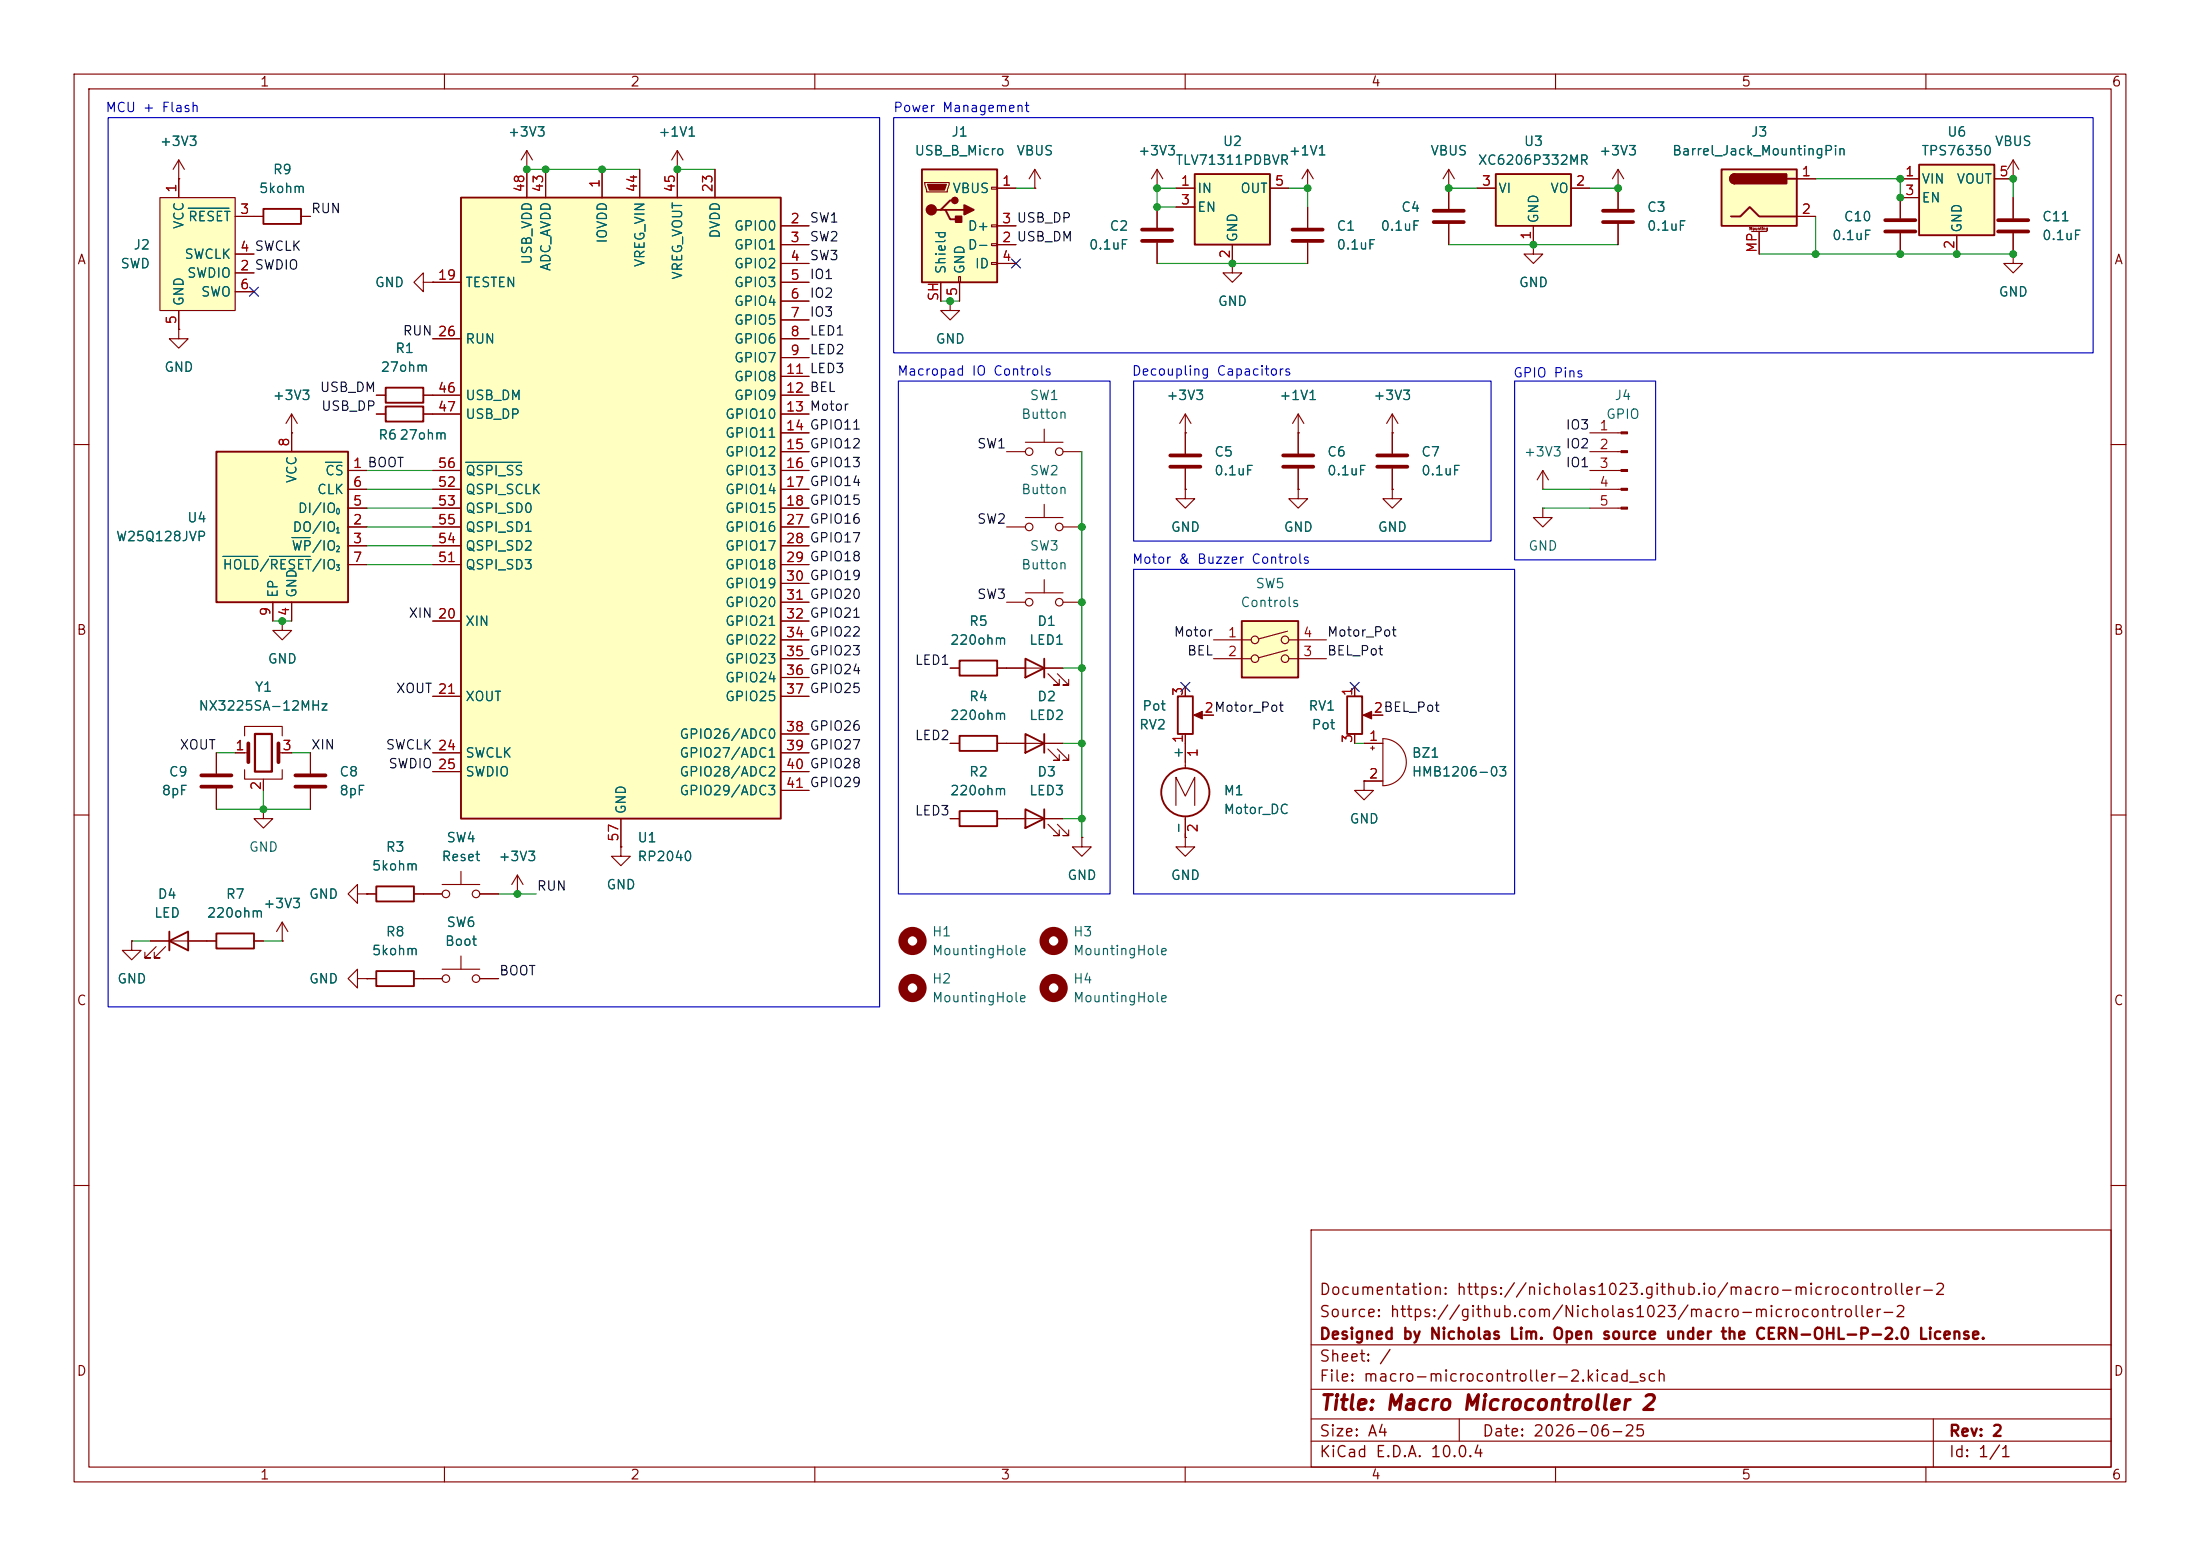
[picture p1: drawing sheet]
<svg xmlns="http://www.w3.org/2000/svg" width="297mm" height="210mm" viewBox="0 0 297 210" stroke-linecap="round" stroke-linejoin="round" font-family="sans-serif">
<g fill="none" stroke="#840000" stroke-width=".15">
<path d="M10 10h277v190h-277zM12 12h273v186h-273zM60 10v2M110 10v2M160 10v2M210 10v2M260 10v2M24.1 24.1h.1M24.1 21.6l-.7 1.3M24.1 21.6l.8 1.3M24.1 21.6v2.5M57.1 38.1v-1.3l-1.2 1.3 1.2 1.3v-1.3h1.3"/>
<path d="M58.4 38.1h.1M91.4 22.9h.1M91.4 20.3l-.7 1.3M91.4 20.3l.8 1.3M91.4 20.3v2.6M166.4 35.6v1.2h1.2l-1.2 1.3-1.3-1.3h1.3M166.4 35.6h.1M176.5 27.9v2.8M176.5 32.8v2.8M218.4 25.4h.1M218.4 22.9l-.7 1.2M218.4 22.9l.8 1.2"/>
<path d="M218.4 22.9v2.5M138.4 59.7h5.1M141 57.9v1.8M188 58.4h.1M188 55.9l-.8 1.3M188 55.9l.7 1.3M188 55.9v2.5M10 60h2M135.9 61h2.5M135.9 71.1h2.5M138.4 69.9h5.1M141 68.1v1.8"/>
<path d="M141 78.2v1.8M143.5 61h2.5M143.5 71.1h2.5M188 66v1.3h1.2l-1.2 1.3-1.3-1.3h1.3M188 66h.1M208.3 66h.1M208.3 68.6v1.3h1.2l-1.2 1.2-1.3-1.2h1.3M208.3 68.6h.1M208.3 63.5l-.8 1.3M208.3 63.5l.7 1.3M208.3 63.5v2.5M285 60h2"/>
<path d="M38.1 83.8v1.3h1.3l-1.3 1.3-1.3-1.3h1.3M38.1 83.8h.1M128.3 90.2h1.2M134.6 90.2h1.3M135.9 81.3h2.5M138.4 80h5.1M143.5 81.3h2.5M160 92.7v1.3M160 99.1v1.2M161.5 96.5h2.3M10 110h2M59.7 119.4h5.1"/>
<path d="M62.2 117.6v1.8M69.8 118.1l-.7 1.3M69.8 118.1l.8 1.3M69.8 118.1v2.6M83.8 114.3v1.3h1.3l-1.3 1.2-1.3-1.2h1.3M83.8 114.3h.1M128.3 110.5h1.2M134.6 110.5h1.3M285 110h2M57.1 120.7h2.6M57.1 132.1h2.6M59.7 130.8h5.1"/>
<path d="M62.2 129v1.8M64.8 120.7h2.5M64.8 132.1h2.5M69.8 120.7h.1M10 160h2M177 166h108v32h-108zM285 160h2M60 198v2M110 198v2M160 198v2M177 194.5h108M177 191.5h108"/>
<path d="M177 187.5h108M177 181.5h108M197 191.5v3M210 198v2M260 198v2M261 191.5v6.5"/>
<circle cx="138.9" cy="61" r=".51"/>
<circle cx="138.9" cy="71.1" r=".51"/>
<circle cx="143" cy="71.1" r=".51"/>
<circle cx="143" cy="61" r=".51"/>
<circle cx="138.9" cy="81.3" r=".51"/>
<circle cx="143" cy="81.3" r=".51"/>
<circle cx="60.2" cy="120.7" r=".51"/>
<circle cx="60.2" cy="132.1" r=".51"/>
<circle cx="64.3" cy="120.7" r=".51"/>
<circle cx="64.3" cy="132.1" r=".51"/>
</g>
<path d="M129.5 89.2h5.1v2h-5.1zM159 94h2v5.1h-2zM129.5 109.5h5.1v2h-5.1z" fill="none" stroke="#840000" stroke-width=".25"/>
<path d="M161.2 96.5l1.1-.5v1z" fill="#840000" stroke="#840000" stroke-width=".15"/>
<g fill="none" stroke="#840000" stroke-width="1.3">
<circle cx="123.2" cy="127" r="1.27"/>
<circle cx="123.2" cy="133.3" r="1.27"/>
<circle cx="142.2" cy="127" r="1.27"/>
<circle cx="142.2" cy="133.3" r="1.27"/>
</g>
<path d="M174.5 31h4.1M174.5 32.5h4.1" fill="none" stroke="#840000" stroke-width=".51"/>
<path d="M21.6 26.7h10.1v15.2h-10.1z" fill="#ffffc2"/>
<g fill="none" stroke="#840000" stroke-width=".15">
<path d="M21.6 26.7h10.1v15.2h-10.1zM24.1 24.1v2.6M31.7 36.8h2.6M31.7 29.2h3.9M31.7 34.3h2.6M31.7 39.4h2.6M40.6 29.2h1.3M24.1 41.9v2.6M39.4 58.4h.1M39.4 55.9l-.8 1.3M39.4 55.9l.7 1.3M39.4 55.9v2.5"/>
<path d="M50.8 53.3h1.3M50.8 55.9h1.3M57.1 53.3h1.3M57.1 55.9h1.3M128.3 100.3h1.2M134.6 100.3h1.3M48.3 132.1v-1.3l-1.3 1.3 1.3 1.3v-1.3h1.2M49.5 132.1h.1M49.5 132.1h1.3M49.5 120.7h1.3M55.9 132.1h1.2M55.9 120.7h1.2"/>
</g>
<path d="M25.4 28.1h5.5" fill="none" stroke="#006464" stroke-width=".15"/>
<path d="M35.6 28.2h5v2h-5zM52.1 52.3h5v2.1h-5zM52.1 54.9h5v2h-5zM129.5 99.3h5.1v2h-5.1zM50.8 119.6h5.1v2.1h-5.1zM50.8 131.1h5.1v2h-5.1z" fill="none" stroke="#840000" stroke-width=".25"/>
<path d="M29.2 61h17.8v20.3h-17.8z" fill="#ffffc2"/>
<path d="M29.2 61h17.8v20.3h-17.8zM138.4 99.1l2.6 1.2-2.6 1.3zM138.4 88.9l2.6 1.3-2.6 1.2zM141 88.9v2.5M141 99.1v2.5M138.4 109.2l2.6 1.3-2.6 1.3zM141 109.2v2.6M22.9 127l2.5-1.3v2.6zM22.9 125.7v2.6" fill="none" stroke="#840000" stroke-width=".25"/>
<g fill="none" stroke="#840000" stroke-width=".15">
<path d="M207 33v1.3h1.3l-1.3 1.3-1.3-1.3h1.3M207 33h.1M39.4 58.4v2.6M160 58.4h.1M160 55.9v5.3M160 55.9l-.7 1.3M160 55.9l.8 1.3M175.3 58.4h.1M175.3 55.9l-.8 1.3M175.3 55.9l.7 1.3M175.3 55.9v2.5M47 63.5h2.5"/>
<path d="M47 71.1h2.5M47 73.7h2.5M47 68.6h2.5M47 66h2.5M47 76.2h2.5M160 66v1.3h1.3l-1.3 1.3-1.3-1.3h1.3M160 66h.1M160 63.2v2.8M175.3 66v1.3h1.2l-1.2 1.3-1.3-1.3h1.3M175.3 66h.1M33 99.3v-1.3h5.1v1.3M36.8 81.3v2.5"/>
<path d="M39.4 81.3v2.5M135.9 90.2h7.6M141.5 90.9l1.5 1.6h-.8h.8v-.8M142.7 90.9l1.6 1.6h-.8h.8v-.8M29.2 101.6v2.8M29.2 106.4v2.8M31.7 101.6h1.8M33 103.9v1.3h5.1v-1.3M35.6 109.2v1.3h1.2l-1.2 1.3-1.3-1.3h1.3M35.6 109.2h.1M35.6 105.2v1.5M37.6 101.6h1.8"/>
<path d="M41.9 101.6v2.8M41.9 106.4v2.8M135.9 110.5h7.6M135.9 100.3h7.6M141.5 111.3l1.5 1.5h-.8h.8v-.8M141.5 101.1l1.5 1.5h-.8h.8v-.7M142.7 111.3l1.6 1.5h-.8h.8v-.8M142.7 101.1l1.6 1.5h-.8h.8v-.7M146 113v1.3h1.3l-1.3 1.3-1.2-1.3h1.2M146 113h.1M160 113v1.3h1.3l-1.3 1.3-1.3-1.3h1.3M160 113h.1"/>
<path d="M17.8 127v1.3h1.2l-1.2 1.2-1.3-1.2h1.3M17.8 127h.1M20.3 127h7.6M21.1 127.8l-1.5 1.5h.7h-.7v-.8M22.4 127.8l-1.6 1.5h.8h-.8v-.8M48.3 120.7v-1.3l-1.3 1.3 1.3 1.2v-1.2h1.2M49.5 120.7h.1"/>
</g>
<path d="M30.1 75.1h4.7M36.4 75.1h5.5M39.4 72.6h2.5M43.9 62.4h2.3" fill="none" stroke="#006464" stroke-width=".15"/>
<path d="M158 61.5h4.1M158 63h4.1M27.2 104.6h4M27.2 106.2h4M33.5 100.3v2.6M37.6 100.3v2.6M39.9 104.6h4M39.9 106.2h4" fill="none" stroke="#840000" stroke-width=".51"/>
<path d="M34.4 99.1h2.3v5h-2.3z" fill="none" stroke="#840000" stroke-width=".3"/>
<path d="M167.6 83.8h7.7v7.6h-7.7z" fill="#ffffc2"/>
<g fill="none" stroke="#840000" stroke-width=".15">
<path d="M71.1 22.9h.1M71.1 20.3l-.7 1.3M71.1 20.3l.8 1.3M71.1 20.3v2.6M24.1 44.5v1.2h1.3l-1.3 1.3-1.2-1.3h1.2M24.1 44.5h.1M175.3 58.4v2.8M188 58.4v2.8M214.6 58.4h4.2M175.3 63.2v2.8M188 63.2v2.8M214.6 61h4.2"/>
<path d="M214.6 63.5h4.2M214.6 66h4.2M214.6 68.6h4.2M163.8 86.4h5.1M163.8 88.9h5.1M173.8 85.2l-3.9 1M173.8 87.7l-3.9 1.1M174 86.4h5.1M174 88.9h5.1M182.9 92.7v1.3M182.9 99.1v1.2M184.4 96.5h2.3"/>
<path d="M186.7 99.7a3.2 3.2 0 0 1 3.2 3.2 3.2 3.2 0 0 1-3.2 3.1zM158.7 108.7v-3.8l1.3 2.5 1.3-2.5v3.8M160 100.3v3.4M160 110.2v2.8M184.1 105.4v1.3h1.3l-1.3 1.3-1.2-1.3h1.2M184.1 105.4h.1M184.1 100.3h2.6M184.1 105.4h2.6M185 101h.5M185.3 100.7v.5M27.9 127h1.3M34.3 127h1.3"/>
<path d="M38.1 127h.1M38.1 124.5l-.8 1.2M38.1 124.5l.8 1.2M38.1 124.5v2.5"/>
<circle cx="169.4" cy="86.4" r=".51"/>
<circle cx="169.4" cy="88.9" r=".51"/>
<circle cx="173.5" cy="86.4" r=".51"/>
<circle cx="173.5" cy="88.9" r=".51"/>
</g>
<g fill="none" stroke="#840000" stroke-width=".25">
<path d="M167.6 83.8h7.7v7.6h-7.7zM181.9 94h2v5.1h-2zM29.2 126h5.1v2h-5.1z"/>
<circle cx="160" cy="106.9" r="3.3"/>
</g>
<g fill="#840000" stroke="#840000" stroke-width=".15">
<path d="M218.8 58.3h.9v.2h-.9z"/>
<path d="M218.8 60.8h.9v.3h-.9z"/>
<path d="M218.8 63.4h.9v.2h-.9z"/>
<path d="M218.8 65.9h.9v.3h-.9z"/>
<path d="M218.8 68.5h.9v.2h-.9z"/>
<path d="M184 96.5l1.2-.5v1z"/>
</g>
<path d="M173.2 61.5h4.1M173.2 63h4.1M185.9 61.5h4.1M185.9 63h4.1" fill="none" stroke="#840000" stroke-width=".51"/>
<path d="M62.2 26.7h43.2v83.8h-43.2z" fill="#ffffc2"/>
<path d="M62.2 26.7h43.2v83.8h-43.2z" fill="none" stroke="#840000" stroke-width=".25"/>
<g fill="none" stroke="#840000" stroke-width=".15">
<path d="M58.4 38.1h3.8M71.1 22.9v3.8M73.7 22.9v3.8M81.3 22.9v3.8M86.4 22.9v3.8M91.4 22.9v3.8M96.5 22.9v3.8M105.4 30.5h3.8M105.4 33h3.8M105.4 35.6h3.8M105.4 38.1h3.8M156.2 25.4h.1"/>
<path d="M156.2 22.9l-.8 1.2M156.2 22.9l.8 1.2M156.2 22.9v2.5M271.8 34.3v1.3h1.2l-1.2 1.2-1.3-1.2h1.3M271.8 34.3h.1M271.8 24.1h.1M271.8 21.6v2.5M271.8 26.7v2.8M271.8 31.5v2.8M271.8 21.6l-.8 1.3M271.8 21.6l.7 1.3M58.4 45.7h3.8"/>
<path d="M58.4 53.3h3.8M58.4 55.9h3.8M105.4 40.6h3.8M105.4 43.2h3.8M105.4 45.7h3.8M105.4 48.3h3.8M105.4 50.8h3.8M105.4 53.3h3.8M105.4 55.9h3.8M105.4 58.4h3.8M58.4 63.5h3.8M58.4 66h3.8"/>
<path d="M58.4 68.6h3.8M58.4 71.1h3.8M58.4 73.7h3.8M58.4 76.2h3.8M105.4 61h3.8M105.4 63.5h3.8M105.4 66h3.8M105.4 68.6h3.8M105.4 71.1h3.8M105.4 73.7h3.8M105.4 76.2h3.8M105.4 78.7h3.8"/>
<path d="M58.4 83.8h3.8M58.4 94h3.8M105.4 83.8h3.8M105.4 94h3.8M105.4 81.3h3.8M105.4 86.4h3.8M105.4 88.9h3.8M105.4 91.4h3.8M105.4 99.1h3.8M58.4 101.6h3.8M58.4 104.1h3.8M83.8 110.5v3.8"/>
<path d="M105.4 101.6h3.8M105.4 104.1h3.8M105.4 106.7h3.8"/>
</g>
<path d="M62.9 62.4h7.5" fill="none" stroke="#006464" stroke-width=".15"/>
<path d="M269.7 29.7h4.1M269.7 31.2h4.1" fill="none" stroke="#840000" stroke-width=".51"/>
<path d="M161.3 23.5h10.1v9.5h-10.1z" fill="#ffffc2"/>
<path d="M161.3 23.5h10.1v9.5h-10.1z" fill="none" stroke="#840000" stroke-width=".25"/>
<g fill="none" stroke="#840000" stroke-width=".15">
<path d="M158.7 25.4h2.6M158.7 27.9h2.6M166.4 33v2.6M171.4 25.4h2.6M176.5 25.4h.1M176.5 22.9l-.7 1.2M176.5 22.9l.8 1.2M176.5 22.9v2.5M195.6 25.4h.1M195.6 22.9v5.3M195.6 30.2v2.8M195.6 22.9l-.8 1.2"/>
<path d="M195.6 22.9l.7 1.2M128.3 40.6v1.3h1.2l-1.2 1.3-1.3-1.3h1.3M128.3 40.6h.1"/>
</g>
<path d="M193.5 28.4h4.1M193.5 30h4.1" fill="none" stroke="#840000" stroke-width=".51"/>
<path d="M124.5 22.9h10.1v15.2h-10.1z" fill="#ffffc2"/>
<path d="M124.5 22.9h10.1v15.2h-10.1zM127 28.3h.6l.7 1.3h1.2M127.6 28.3h2.6M128.9 27.1h-.6l-1.3 1.2h-.6" fill="none" stroke="#840000" stroke-width=".25"/>
<g fill="none" stroke="#840000" stroke-width=".15">
<path d="M124.8 24.6h3.3v.3l-.2 1h-2.8zM127 38.1v2.5M129.4 37.3h.3v.8h-.3zM129.5 38.1v2.5M133.9 25.3h.7v.2h-.7zM133.9 30.4h.7v.2h-.7zM133.9 32.9h.7v.2h-.7zM133.9 35.4h.7v.3h-.7zM134.6 25.4h2.6M134.6 33h2.6M134.6 30.5h2.6M134.6 35.6h2.6"/>
<path d="M139.7 25.4h.1M139.7 22.9l-.8 1.2M139.7 22.9l.8 1.2M139.7 22.9v2.5M156.2 27.9v2.8M156.2 32.8v2.8"/>
</g>
<path d="M125.2 24.9h2.6l-.3 .8h-2z" fill="#840000" stroke="#840000" stroke-width=".15"/>
<g fill="#840000" stroke="#840000" stroke-width=".25">
<path d="M129 29.2h.8v.8h-.8z"/>
<path d="M130.2 27.7l1.2 .6-1.2 .7z"/>
<circle cx="125.7" cy="28.3" r=".63"/>
<circle cx="128.9" cy="27.1" r=".38"/>
</g>
<path d="M154.2 31h4M154.2 32.5h4" fill="none" stroke="#840000" stroke-width=".51"/>
<path d="M232.4 22.9h10.2v7.6h-10.2z" fill="#ffffc2"/>
<path d="M232.4 22.9h10.2v7.6h-10.2zM233.7 29.2h1.2l1.3-1.3 1.3 1.3h5.1M234.2 23.5a.64 .64 0 0 0-.6 .6 .64 .64 0 0 0 .6 .7M241.3 24.1h1.3" fill="none" stroke="#840000" stroke-width=".25"/>
<g fill="#840000" stroke="#840000" stroke-width=".25">
<path d="M233.7 23.7l.5-.2v1.3a.63 .63 0 0 1-.6-.4 .63 .63 0 0 1 .1-.7z"/>
<path d="M234.2 23.5h7v1.3h-7z"/>
</g>
<path d="M236.5 31.2h2M237.5 31.2v3.1M242.6 24.1h2.5M242.6 29.2h2.5M256.5 26.7v2.8M256.5 31.5v2.8" fill="none" stroke="#840000" stroke-width=".15"/>
<path d="M254.5 29.7h4.1M254.5 31.2h4.1" fill="none" stroke="#840000" stroke-width=".51"/>
<path d="M201.9 23.5h10.2v7h-10.2z" fill="#ffffc2"/>
<path d="M201.9 23.5h10.2v7h-10.2z" fill="none" stroke="#840000" stroke-width=".25"/>
<path d="M199.4 25.4h2.5M207 30.5v2.5M212.1 25.4h2.5" fill="none" stroke="#840000" stroke-width=".15"/>
<path d="M259.1 22.2h10.1v9.6h-10.1z" fill="#ffffc2"/>
<path d="M259.1 22.2h10.1v9.6h-10.1z" fill="none" stroke="#840000" stroke-width=".25"/>
<g fill="none" stroke="#840000" stroke-width=".15">
<path d="M24.1 24.1h.1M24.1 24.1v2.6M31.7 36.8h2.6M31.7 29.2h3.9M31.7 34.3h2.6M31.7 39.4h2.6M40.6 29.2h1.3M58.4 38.1h.1M58.4 38.1h3.8M71.1 22.9h.1M71.1 22.9v3.8M73.7 22.9v3.8"/>
<path d="M81.3 22.9v3.8M86.4 22.9v3.8M91.4 22.9h.1M91.4 22.9v3.8M96.5 22.9v3.8M105.4 30.5h3.8M105.4 33h3.8M105.4 35.6h3.8M105.4 38.1h3.8M127 38.1v2.5M129.5 38.1v2.5M134.6 30.5h2.6"/>
<path d="M134.6 33h2.6M134.6 35.6h2.6M134.6 25.4h2.6M139.7 25.4h.1M156.2 25.4h.1M156.2 27.9v2.8M156.2 32.8v2.8M158.7 25.4h2.6M158.7 27.9h2.6M166.4 35.6h.1M166.4 33v2.6M171.4 25.4h2.6"/>
<path d="M176.5 25.4h.1M176.5 27.9v2.8M176.5 32.8v2.8M195.6 25.4h.1M195.6 25.4v2.8M195.6 30.2v2.8M199.4 25.4h2.5M207 33h.1M207 30.5v2.5M212.1 25.4h2.5M218.4 25.4h.1M218.4 25.4v2.8"/>
<path d="M218.4 30.2v2.8M237.5 31.2v3.1M242.6 24.1h2.5M242.6 29.2h2.5M256.5 24.1h2.6M256.5 31.5v2.8M259.1 26.7h-2.6v2.8M264.2 31.8v2.5M269.2 24.1h2.6M271.8 34.3h.1M271.8 24.1h.1M271.8 26.7v2.8"/>
<path d="M271.8 31.5v2.8M24.1 44.5h.1M24.1 41.9v2.6M39.4 58.4h.1M39.4 58.4v2.6M50.8 55.9h1.3M50.8 53.3h1.3M57.1 55.9h5.1M57.1 53.3h5.1M58.4 45.7h3.8M105.4 55.9h3.8M105.4 40.6h3.8"/>
<path d="M105.4 43.2h3.8M105.4 45.7h3.8M105.4 48.3h3.8M105.4 50.8h3.8M105.4 53.3h3.8M105.4 58.4h3.8M128.3 40.6h.1M160 58.4h.1M160 58.4v2.8M175.3 58.4h.1M175.3 58.4v2.8M188 58.4h.1"/>
<path d="M188 58.4v2.8M47 63.5h2.5M47 71.1h2.5M47 73.7h2.5M47 68.6h2.5M47 66h2.5M47 76.2h2.5M58.4 63.5h3.8M58.4 71.1h3.8M58.4 73.7h3.8M58.4 68.6h3.8M58.4 66h3.8"/>
<path d="M58.4 76.2h3.8M105.4 63.5h3.8M105.4 71.1h3.8M105.4 73.7h3.8M105.4 68.6h3.8M105.4 66h3.8M105.4 76.2h3.8M105.4 61h3.8M105.4 78.7h3.8M160 66h.1M160 63.2v2.8M175.3 66h.1"/>
<path d="M175.3 63.2v2.8M188 66h.1M188 63.2v2.8M36.8 81.3v2.5M38.1 83.8h.1M39.4 81.3v2.5M58.4 83.8h3.8M58.4 94h3.8M105.4 83.8h3.8M105.4 94h3.8M105.4 81.3h3.8M105.4 86.4h3.8"/>
<path d="M105.4 88.9h3.8M105.4 91.4h3.8M105.4 99.1h3.8M128.3 90.2h1.2M134.6 90.2h3.8M141 90.2h2.5M160 92.7v1.3M160 99.1v3.8M162.6 96.5h1.2M182.9 92.7v1.3M182.9 99.1v1.2M185.4 96.5h1.3"/>
<path d="M29.2 101.6v2.8M29.2 106.4v2.8M31.7 101.6h1.3M35.6 105.4v1.3M38.1 101.6h1.3M41.9 101.6v2.8M41.9 106.4v2.8M58.4 101.6h3.8M58.4 104.1h3.8M83.8 114.3h.1M83.8 110.5v3.8M105.4 101.6h3.8"/>
<path d="M105.4 104.1h3.8M105.4 106.7h3.8M128.3 110.5h1.2M128.3 100.3h1.2M134.6 110.5h3.8M134.6 100.3h3.8M141 110.5h2.5M141 100.3h2.5M146 113h.1M160 113h.1M160 110.5v2.5M184.1 105.4h.1"/>
<path d="M184.1 100.3h2.6M184.1 105.4h2.6M17.8 127h.1M20.3 127h2.6M25.4 127h3.8M34.3 127h1.3M38.1 127h.1M49.5 132.1h.1M49.5 120.7h.1M49.5 132.1h1.3M49.5 120.7h1.3M55.9 132.1h3.8"/>
<path d="M55.9 120.7h3.8M64.8 132.1h2.5M64.8 120.7h2.5M69.8 120.7h.1"/>
</g>
<path d="M216.4 28.4h4.1M216.4 30h4.1" fill="none" stroke="#840000" stroke-width=".51"/>
<g fill="none" stroke="#009600" stroke-width=".15">
<path d="M71.1 22.9h15.3M91.4 22.9h5.1M137.2 25.4h2.5M156.2 35.6h20.3M158.7 25.4h-2.5v2.5h2.5M174 25.4h2.5v2.5M195.6 33h22.8M195.6 25.4h3.8M214.6 25.4h3.8M237.5 34.3h34.3M245.1 24.1h11.4v2.6M245.1 29.2v5.1"/>
<path d="M271.8 24.1v2.6M127 40.6h2.5M49.5 66h8.9M49.5 68.6h8.9M49.5 63.5h8.9M49.5 76.2h8.9M49.5 71.1h8.9M49.5 73.7h8.9M146 61v52M208.3 66h6.3M208.3 68.6h6.3M36.8 83.8h2.6"/>
<path d="M143.5 90.2h2.5M29.2 109.2h12.7M29.2 101.6h2.5M35.6 106.7v2.5M39.4 101.6h2.5M143.5 100.3h2.5M143.5 110.5h2.5M182.9 100.3h1.2M17.8 127h2.5M35.6 127h2.5M67.3 120.7h5.1"/>
</g>
<path d="M33.7 38.8l1.2 1.2M34.9 38.8l-1.2 1.2M136.6 35l1.2 1.2M137.8 35l-1.2 1.2M159.4 92.1l1.2 1.2M160.6 92.1l-1.2 1.2M182.3 92.1l1.2 1.2M183.5 92.1l-1.2 1.2" fill="none" stroke="#000084" stroke-width=".15"/>
<path d="M14.6 15.9h104.1v120h-104.1zM120.6 15.9h162v31.7h-162zM121.3 51.4h28.6v69.3h-28.6zM153 51.4h48.3v21.6h-48.3zM204.5 51.4h19v24.2h-19zM153 76.8h51.5v43.9h-51.5z" fill="none" stroke="#0000c2" stroke-width=".15"/>
<path d="M25.4 28.1h5.5M30.1 75.1h4.7M36.4 75.1h5.5M39.4 72.6h2.5M43.9 62.4h2.3M62.9 62.4h7.5" fill="none" stroke="#006464" stroke-width=".15"/>
<g fill="#009600" stroke="#009600" stroke-width=".14">
<circle cx="91.4" cy="22.9" r=".46"/>
<circle cx="81.3" cy="22.9" r=".46"/>
<circle cx="71.1" cy="22.9" r=".46"/>
<circle cx="73.7" cy="22.9" r=".46"/>
<circle cx="146" cy="100.3" r=".46"/>
<circle cx="146" cy="90.2" r=".46"/>
<circle cx="146" cy="81.3" r=".46"/>
<circle cx="146" cy="110.5" r=".46"/>
<circle cx="146" cy="71.1" r=".46"/>
<circle cx="156.2" cy="27.9" r=".46"/>
<circle cx="166.4" cy="35.6" r=".46"/>
<circle cx="69.8" cy="120.7" r=".46"/>
<circle cx="38.1" cy="83.8" r=".46"/>
<circle cx="35.6" cy="109.2" r=".46"/>
<circle cx="156.2" cy="25.4" r=".46"/>
<circle cx="176.5" cy="25.4" r=".46"/>
<circle cx="128.3" cy="40.6" r=".46"/>
<circle cx="245.1" cy="34.3" r=".46"/>
<circle cx="256.5" cy="34.3" r=".46"/>
<circle cx="256.5" cy="26.7" r=".46"/>
<circle cx="256.5" cy="24.1" r=".46"/>
<circle cx="195.6" cy="25.4" r=".46"/>
<circle cx="207" cy="33" r=".46"/>
<circle cx="271.8" cy="34.3" r=".46"/>
<circle cx="271.8" cy="24.1" r=".46"/>
<circle cx="264.2" cy="34.3" r=".46"/>
<circle cx="218.4" cy="25.4" r=".46"/>
</g>
<text font-size="2" fill="#840000" x="178" y="190.8">Title: Macro Microcontroller 2</text>
<g font-size="1.5" fill="#840000">
<text x="178" y="178.2">Source: https://github.com/Nicholas1023/macro-microcontroller-2</text>
<text x="178" y="175.2">Documentation: https://nicholas1023.github.io/macro-microcontroller-2</text>
<text x="178" y="184.2">Sheet: /</text>
<text x="178" y="181.2">Designed by Nicholas Lim. Open source under the CERN-OHL-P-2.0 License.</text>
<text x="178" y="186.9">File: macro-microcontroller-2.kicad_sch</text>
<text x="178" y="197.1">KiCad E.D.A. 10.0.4</text>
<text x="178" y="194.3">Size: A4</text>
<text x="200" y="194.3">Date: 2026-06-25</text>
<text x="263" y="194.3">Rev: 2</text>
<text x="263" y="197.1">Id: 1/1</text>
</g>
<g font-size="1.3" fill="#840000">
<text x="35" y="12">1</text>
<text x="85" y="12">2</text>
<text x="135" y="12">3</text>
<text x="185" y="12">4</text>
<text x="235" y="12">5</text>
<text x="285" y="12">6</text>
<text x="10.3" y="36">A</text>
<text x="285.3" y="36">A</text>
<text x="10.3" y="86">B</text>
<text x="285.3" y="86">B</text>
<text x="10.3" y="136">C</text>
<text x="285.3" y="136">C</text>
<text x="10.3" y="186">D</text>
<text x="285.3" y="186">D</text>
<text x="35" y="200">1</text>
<text x="85" y="200">2</text>
<text x="135" y="200">3</text>
<text x="185" y="200">4</text>
<text x="235" y="200">5</text>
<text x="285" y="200">6</text>
</g>
<g font-size="1.3" fill="#0000c2">
<text x="14.2" y="15.5">MCU + Flash</text>
<text x="120.5" y="15.5">Power Management</text>
<text x="121" y="51">Macropad IO Controls</text>
<text x="152.7" y="51">Decoupling Capacitors</text>
<text x="204.2" y="51.3">GPIO Pins</text>
<text x="152.7" y="76.4">Motor &amp; Buzzer Controls</text>
</g>
<g font-size="1.3" fill="#006464">
<text x="21.5" y="20">+3V3</text>
<text x="36.8" y="23.8">R9</text>
<text x="68.5" y="18.8">+3V3</text>
<text x="88.8" y="18.8">+1V1</text>
<text x="123.4" y="21.3">USB_B_Micro</text>
<text x="128.3" y="18.8">J1</text>
<text x="137.1" y="21.3">VBUS</text>
<text x="153.6" y="21.3">+3V3</text>
<text x="158.6" y="22.6">TLV71311PDBVR</text>
<text x="165" y="20">U2</text>
<text x="173.9" y="21.3">+1V1</text>
<text x="193" y="21.3">VBUS</text>
<text x="199.4" y="22.6">XC6206P332MR</text>
<text x="205.6" y="20">U3</text>
<text x="215.8" y="21.3">+3V3</text>
<text x="225.7" y="21.3">Barrel_Jack_MountingPin</text>
<text x="236.3" y="18.8">J3</text>
<text x="259.3" y="21.3">TPS76350</text>
<text x="262.8" y="18.8">U6</text>
<text x="269.2" y="20">VBUS</text>
<text x="34.9" y="26.4">5kohm</text>
<text x="128.5" y="26.4">VBUS</text>
<text x="161.5" y="26.4">IN</text>
<text x="161.5" y="28.9">EN</text>
<text x="167.4" y="26.4">OUT</text>
<text x="189.1" y="28.9">C4</text>
<text x="202.2" y="26.4">VI</text>
<text x="209.2" y="26.4">VO</text>
<text x="222.3" y="28.9">C3</text>
<text x="259.3" y="25.1">VIN</text>
<text x="259.3" y="27.6">EN</text>
<text x="264.1" y="25.1">VOUT</text>
<text x="17.9" y="34">J2</text>
<text x="24.8" y="35.3">SWCLK</text>
<text x="25.1" y="31" transform="rotate(-90 25.1 31)">VCC</text>
<text x="25.3" y="30.2">RESET</text>
<text x="72.1" y="35.8" transform="rotate(-90 72.1 35.8)">USB_VDD</text>
<text x="82.3" y="32.9" transform="rotate(-90 82.3 32.9)">IOVDD</text>
<text x="97.5" y="32.3" transform="rotate(-90 97.5 32.3)">DVDD</text>
<text x="99" y="31.5">GPIO0</text>
<text x="99" y="34">GPIO1</text>
<text x="130.6" y="34">D-</text>
<text x="130.6" y="31.5">D+</text>
<text x="146.9" y="34">0.1uF</text>
<text x="149.7" y="31.5">C2</text>
<text x="167.3" y="32.8" transform="rotate(-90 167.3 32.8)">GND</text>
<text x="180.3" y="31.5">C1</text>
<text x="180.3" y="34">0.1uF</text>
<text x="186.3" y="31.5">0.1uF</text>
<text x="208" y="30.2" transform="rotate(-90 208 30.2)">GND</text>
<text x="222.3" y="31.5">0.1uF</text>
<text x="247.3" y="32.7">0.1uF</text>
<text x="248.8" y="30.2">C10</text>
<text x="265.1" y="31.5" transform="rotate(-90 265.1 31.5)">GND</text>
<text x="275.6" y="30.2">C11</text>
<text x="275.6" y="32.7">0.1uF</text>
<text x="16.2" y="36.5">SWD</text>
<text x="25.1" y="41.4" transform="rotate(-90 25.1 41.4)">GND</text>
<text x="25.2" y="37.8">SWDIO</text>
<text x="27" y="40.3">SWO</text>
<text x="50.5" y="39.1">GND</text>
<text x="62.7" y="39.1">TESTEN</text>
<text x="74.6" y="36.7" transform="rotate(-90 74.6 36.7)">ADC_AVDD</text>
<text x="87.3" y="36.2" transform="rotate(-90 87.3 36.2)">VREG_VIN</text>
<text x="92.4" y="37.8" transform="rotate(-90 92.4 37.8)">VREG_VOUT</text>
<text x="99" y="36.5">GPIO2</text>
<text x="99" y="39.1">GPIO3</text>
<text x="99" y="41.6">GPIO4</text>
<text x="128" y="37.1" transform="rotate(-90 128 37.1)">Shield</text>
<text x="130.5" y="37.1" transform="rotate(-90 130.5 37.1)">GND</text>
<text x="131.5" y="36.5">ID</text>
<text x="164.3" y="41.6">GND</text>
<text x="205" y="39.1">GND</text>
<text x="269.7" y="40.3">GND</text>
<text x="53.3" y="48">R1</text>
<text x="62.7" y="46.7">RUN</text>
<text x="99" y="44.2">GPIO5</text>
<text x="99" y="46.7">GPIO6</text>
<text x="126.2" y="46.7">GND</text>
<text x="22.1" y="50.5">GND</text>
<text x="51.3" y="50.5">27ohm</text>
<text x="99" y="49.2">GPIO7</text>
<text x="99" y="51.8">GPIO8</text>
<text x="36.7" y="54.3">+3V3</text>
<text x="51" y="59.6">R627ohm</text>
<text x="62.7" y="54.3">USB_DM</text>
<text x="62.7" y="56.9">USB_DP</text>
<text x="97.8" y="56.9">GPIO10</text>
<text x="97.8" y="59.4">GPIO11</text>
<text x="99" y="54.3">GPIO9</text>
<text x="137.8" y="56.9">Button</text>
<text x="138.9" y="54.3">SW1</text>
<text x="157.4" y="54.3">+3V3</text>
<text x="172.6" y="54.3">+1V1</text>
<text x="185.3" y="54.3">+3V3</text>
<text x="216.7" y="56.9">GPIO</text>
<text x="217.9" y="54.3">J4</text>
<text x="40.3" y="65.3" transform="rotate(-90 40.3 65.3)">VCC</text>
<text x="43.8" y="64.5">CS</text>
<text x="62.7" y="64.5">QSPI_SS</text>
<text x="97.8" y="61.9">GPIO12</text>
<text x="97.8" y="64.5">GPIO13</text>
<text x="138.9" y="64.5">SW2</text>
<text x="163.8" y="61.9">C5</text>
<text x="163.8" y="64.5">0.1uF</text>
<text x="179.1" y="61.9">C6</text>
<text x="179.1" y="64.5">0.1uF</text>
<text x="191.8" y="61.9">C7</text>
<text x="191.8" y="64.5">0.1uF</text>
<text x="205.6" y="61.9">+3V3</text>
<text x="25.2" y="70.8">U4</text>
<text x="40.1" y="69.6">DI/IO</text>
<text x="42.7" y="67">CLK</text>
<text x="62.7" y="67">QSPI_SCLK</text>
<text x="62.7" y="69.6">QSPI_SD0</text>
<text x="97.8" y="67">GPIO14</text>
<text x="97.8" y="69.6">GPIO15</text>
<text x="137.8" y="67">Button</text>
<text x="15.6" y="73.4">W25Q128JVP</text>
<text x="30" y="77.2">HOLD/RESET/IO</text>
<text x="39.3" y="74.6">WP/IO</text>
<text x="39.4" y="72.1">DO/IO</text>
<text x="62.7" y="77.2">QSPI_SD3</text>
<text x="62.7" y="74.6">QSPI_SD2</text>
<text x="62.7" y="72.1">QSPI_SD1</text>
<text x="97.8" y="72.1">GPIO16</text>
<text x="97.8" y="74.6">GPIO17</text>
<text x="97.8" y="77.2">GPIO18</text>
<text x="137.8" y="77.2">Button</text>
<text x="138.9" y="74.6">SW3</text>
<text x="158" y="72.1">GND</text>
<text x="173.2" y="72.1">GND</text>
<text x="185.9" y="72.1">GND</text>
<text x="206.2" y="74.6">GND</text>
<text x="37.8" y="80.8" transform="rotate(-90 37.8 80.8)">EP</text>
<text x="40.3" y="80.8" transform="rotate(-90 40.3 80.8)">GND</text>
<text x="97.8" y="79.7">GPIO19</text>
<text x="97.8" y="82.3">GPIO20</text>
<text x="167.4" y="82.3">Controls</text>
<text x="169.4" y="79.7">SW5</text>
<text x="36.1" y="89.9">GND</text>
<text x="62.7" y="84.8">XIN</text>
<text x="97.8" y="84.8">GPIO21</text>
<text x="97.8" y="87.3">GPIO22</text>
<text x="97.8" y="89.9">GPIO23</text>
<text x="128.2" y="87.3">220ohm</text>
<text x="130.7" y="84.8">R5</text>
<text x="138.9" y="87.3">LED1</text>
<text x="139.9" y="84.8">D1</text>
<text x="34.3" y="93.7">Y1</text>
<text x="62.7" y="95">XOUT</text>
<text x="97.8" y="92.4">GPIO24</text>
<text x="97.8" y="95">GPIO25</text>
<text x="130.7" y="95">R4</text>
<text x="139.9" y="95">D2</text>
<text x="26.7" y="96.2">NX3225SA-12MHz</text>
<text x="91.6" y="100">GPIO26/ADC0</text>
<text x="128.2" y="97.5">220ohm</text>
<text x="138.9" y="97.5">LED2</text>
<text x="153.7" y="98.8">RV2</text>
<text x="154.1" y="96.2">Pot</text>
<text x="176.6" y="96.2">RV1</text>
<text x="177" y="98.8">Pot</text>
<text x="21.7" y="107.7">8pF</text>
<text x="22.7" y="105.1">C9</text>
<text x="45.7" y="105.1">C8</text>
<text x="45.7" y="107.7">8pF</text>
<text x="62.7" y="102.6">SWCLK</text>
<text x="62.7" y="105.1">SWDIO</text>
<text x="91.6" y="102.6">GPIO27/ADC1</text>
<text x="91.6" y="105.1">GPIO28/ADC2</text>
<text x="91.6" y="107.7">GPIO29/ADC3</text>
<text x="128.2" y="107.7">220ohm</text>
<text x="130.7" y="105.1">R2</text>
<text x="138.9" y="107.7">LED3</text>
<text x="139.9" y="105.1">D3</text>
<text x="160" y="102.5" transform="rotate(-90 160 102.5)">+ 1</text>
<text x="165.1" y="107.7">M1</text>
<text x="190.5" y="105.1">HMB1206-03</text>
<text x="190.5" y="102.6">BZ1</text>
<text x="84.8" y="110" transform="rotate(-90 84.8 110)">GND</text>
<text x="160" y="112.6" transform="rotate(-90 160 112.6)">-</text>
<text x="165.1" y="110.2">Motor_DC</text>
<text x="182.1" y="111.5">GND</text>
<text x="33.5" y="115.3">GND</text>
<text x="50.1" y="117.8">5kohm</text>
<text x="52" y="115.3">R3</text>
<text x="59.5" y="116.5">Reset</text>
<text x="60.2" y="114">SW4</text>
<text x="67.2" y="116.5">+3V3</text>
<text x="86" y="114">U1</text>
<text x="86" y="116.5">RP2040</text>
<text x="144" y="119.1">GND</text>
<text x="158" y="119.1">GND</text>
<text x="20.7" y="124.2">LED</text>
<text x="21.2" y="121.6">D4</text>
<text x="27.8" y="124.2">220ohm</text>
<text x="30.4" y="121.6">R7</text>
<text x="35.5" y="122.9">+3V3</text>
<text x="41.6" y="121.6">GND</text>
<text x="60.2" y="125.4">SW6</text>
<text x="81.8" y="120.4">GND</text>
<text x="50.1" y="129.2">5kohm</text>
<text x="52" y="126.7">R8</text>
<text x="60" y="128">Boot</text>
<text x="125.7" y="126.7">H1</text>
<text x="125.7" y="129.2">MountingHole</text>
<text x="144.8" y="126.7">H3</text>
<text x="144.8" y="129.2">MountingHole</text>
<text x="15.7" y="133.1">GND</text>
<text x="41.6" y="133.1">GND</text>
<text x="125.7" y="133.1">H2</text>
<text x="125.7" y="135.6">MountingHole</text>
<text x="144.8" y="133.1">H4</text>
<text x="144.8" y="135.6">MountingHole</text>
</g>
<g font-size="1.3" fill="#a90000">
<text x="24.1" y="26.1" transform="rotate(-90 24.1 26.1)">1</text>
<text x="32.3" y="29.2">3</text>
<text x="71.1" y="26.1" transform="rotate(-90 71.1 26.1)">48</text>
<text x="73.6" y="26.1" transform="rotate(-90 73.6 26.1)">43</text>
<text x="81.3" y="25.5" transform="rotate(-90 81.3 25.5)">1</text>
<text x="86.3" y="26.1" transform="rotate(-90 86.3 26.1)">44</text>
<text x="91.4" y="26.1" transform="rotate(-90 91.4 26.1)">45</text>
<text x="96.5" y="26.1" transform="rotate(-90 96.5 26.1)">23</text>
<text x="135.2" y="25.4">1</text>
<text x="159.3" y="25.4">1</text>
<text x="159.3" y="27.9">3</text>
<text x="172" y="25.4">5</text>
<text x="200" y="25.4">3</text>
<text x="212.7" y="25.4">2</text>
<text x="243.1" y="24.1">1</text>
<text x="243.1" y="29.2">2</text>
<text x="257.1" y="24.1">1</text>
<text x="257.1" y="26.6">3</text>
<text x="269.8" y="24.1">5</text>
<text x="32.3" y="34.3">4 SWCLK</text>
<text x="32.3" y="34.3">4</text>
<text x="106.6" y="30.5">2</text>
<text x="106.6" y="33">3</text>
<text x="106.6" y="35.5">4</text>
<text x="135.2" y="33">2 USB_DM</text>
<text x="135.2" y="30.5">3 USB_DP</text>
<text x="135.2" y="35.5">4</text>
<text x="135.2" y="33">2</text>
<text x="135.2" y="30.5">3</text>
<text x="166.3" y="35" transform="rotate(-90 166.3 35)">2</text>
<text x="207" y="32.5" transform="rotate(-90 207 32.5)">1</text>
<text x="237.5" y="34.2" transform="rotate(-90 237.5 34.2)">MP</text>
<text x="264.1" y="33.7" transform="rotate(-90 264.1 33.7)">2</text>
<text x="32.3" y="36.8">2 SWDIO</text>
<text x="32.3" y="39.3">6</text>
<text x="32.3" y="36.8">2</text>
<text x="59" y="38.1">19</text>
<text x="106.6" y="38.1">5</text>
<text x="106.6" y="40.6">6</text>
<text x="127" y="40.7" transform="rotate(-90 127 40.7)">SH</text>
<text x="129.5" y="40.1" transform="rotate(-90 129.5 40.1)">5</text>
<text x="24.1" y="43.9" transform="rotate(-90 24.1 43.9)">5</text>
<text x="59" y="45.7">26</text>
<text x="106.6" y="43.2">7</text>
<text x="106.6" y="45.7">8</text>
<text x="59" y="53.3">46</text>
<text x="106" y="50.8">11 LED3</text>
<text x="106" y="53.3">12 BEL</text>
<text x="106" y="50.8">11</text>
<text x="106" y="53.3">12</text>
<text x="106.6" y="48.2">9</text>
<text x="59" y="55.9">47</text>
<text x="106" y="55.9">13 Motor</text>
<text x="106" y="58.4">14 GPIO11</text>
<text x="106" y="55.9">13</text>
<text x="106" y="58.4">14</text>
<text x="215.8" y="58.4">1</text>
<text x="39.3" y="60.4" transform="rotate(-90 39.3 60.4)">8</text>
<text x="47.6" y="63.5">1 BOOT</text>
<text x="47.6" y="63.5">1</text>
<text x="59" y="63.5">56</text>
<text x="106" y="60.9">15 GPIO12</text>
<text x="106" y="63.5">16 GPIO13</text>
<text x="106" y="60.9">15</text>
<text x="106" y="63.5">16</text>
<text x="215.8" y="60.9">2</text>
<text x="215.8" y="63.5">3</text>
<text x="47.6" y="71.1">2</text>
<text x="47.6" y="68.6">5</text>
<text x="47.6" y="66">6</text>
<text x="59" y="66">52</text>
<text x="59" y="68.6">53</text>
<text x="59" y="71.1">55</text>
<text x="106" y="66">17 GPIO14</text>
<text x="106" y="68.6">18 GPIO15</text>
<text x="106" y="71.1">27 GPIO16</text>
<text x="106" y="66">17</text>
<text x="106" y="68.6">18</text>
<text x="106" y="71.1">27</text>
<text x="215.8" y="66">4</text>
<text x="215.8" y="68.6">5</text>
<text x="47.6" y="73.6">3</text>
<text x="47.6" y="76.2">7</text>
<text x="59" y="76.2">51</text>
<text x="59" y="73.6">54</text>
<text x="106" y="73.6">28 GPIO17</text>
<text x="106" y="76.2">29 GPIO18</text>
<text x="106" y="73.6">28</text>
<text x="106" y="76.2">29</text>
<text x="36.8" y="83.3" transform="rotate(-90 36.8 83.3)">9</text>
<text x="39.3" y="83.3" transform="rotate(-90 39.3 83.3)">4</text>
<text x="59" y="83.8">20</text>
<text x="106" y="78.7">30 GPIO19</text>
<text x="106" y="81.3">31 GPIO20</text>
<text x="106" y="83.8">32 GPIO21</text>
<text x="106" y="78.7">30</text>
<text x="106" y="81.3">31</text>
<text x="106" y="83.8">32</text>
<text x="106" y="86.3">34 GPIO22</text>
<text x="106" y="88.9">35 GPIO23</text>
<text x="106" y="86.3">34</text>
<text x="106" y="88.9">35</text>
<text x="165.7" y="86.3">1</text>
<text x="165.7" y="88.9">2</text>
<text x="175.8" y="88.9">3</text>
<text x="175.8" y="86.3">4</text>
<text x="59" y="94">21</text>
<text x="106" y="91.4">36 GPIO24</text>
<text x="106" y="94">37 GPIO25</text>
<text x="106" y="91.4">36</text>
<text x="106" y="94">37</text>
<text x="160" y="94.1" transform="rotate(-90 160 94.1)">3</text>
<text x="182.9" y="94.1" transform="rotate(-90 182.9 94.1)">1</text>
<text x="31.7" y="101.6">1</text>
<text x="38" y="101.6">3</text>
<text x="59" y="101.6">24</text>
<text x="106" y="99">38 GPIO26</text>
<text x="106" y="101.6">39 GPIO27</text>
<text x="106" y="99">38</text>
<text x="106" y="101.6">39</text>
<text x="162.5" y="96.5">2Motor_Pot</text>
<text x="162.5" y="96.5">2</text>
<text x="182.9" y="100.4" transform="rotate(-90 182.9 100.4)">3</text>
<text x="184.7" y="100.3">1</text>
<text x="185.3" y="96.5">2BEL_Pot</text>
<text x="185.3" y="96.5">2</text>
<text x="35.5" y="106.8" transform="rotate(-90 35.5 106.8)">2</text>
<text x="59" y="104.1">25</text>
<text x="106" y="104.1">40 GPIO28</text>
<text x="106" y="106.7">41 GPIO29</text>
<text x="106" y="104.1">40</text>
<text x="106" y="106.7">41</text>
<text x="162" y="102.3" transform="rotate(-90 162 102.3)">1</text>
<text x="184.7" y="105.4">2</text>
<text x="83.8" y="113.7" transform="rotate(-90 83.8 113.7)">57</text>
<text x="162" y="112.5" transform="rotate(-90 162 112.5)">2</text>
</g>
<g font-size="1.3" fill="#0f0f0f">
<text x="41.9" y="29.1">RUN</text>
<text x="109.2" y="35.4">SW3</text>
<text x="109.2" y="32.9">SW2</text>
<text x="109.2" y="30.4">SW1</text>
<text x="109.2" y="40.5">IO2</text>
<text x="109.2" y="38">IO1</text>
<text x="54.3" y="45.6">RUN 26</text>
<text x="109.2" y="43.1">IO3</text>
<text x="109.2" y="45.6">LED1</text>
<text x="43.1" y="53.2">USB_DM</text>
<text x="109.2" y="48.1">LED2</text>
<text x="43.3" y="55.8">USB_DP</text>
<text x="211.3" y="58.3">IO3</text>
<text x="131.8" y="60.8">SW1</text>
<text x="211.3" y="63.4">IO1</text>
<text x="211.3" y="60.8">IO2</text>
<text x="131.8" y="71">SW2</text>
<text x="55.1" y="83.7">XIN 20</text>
<text x="131.8" y="81.2">SW3</text>
<text x="158.4" y="86.2">Motor</text>
<text x="160.2" y="88.8">BEL</text>
<text x="179.1" y="88.8">BEL_Pot</text>
<text x="179.1" y="86.2">Motor_Pot</text>
<text x="53.4" y="93.9">XOUT 21</text>
<text x="123.4" y="90">LED1</text>
<text x="24.2" y="101.5">XOUT</text>
<text x="41.9" y="101.5">XIN</text>
<text x="52" y="101.5">SWCLK 24</text>
<text x="123.4" y="100.2">LED2</text>
<text x="52.4" y="104">SWDIO 25</text>
<text x="123.4" y="110.4">LED3</text>
<text x="72.4" y="120.5">RUN</text>
<text x="67.3" y="132">BOOT</text>
</g>
<g font-size=".8" fill="#006464">
<text x="45.3" y="69.6">0</text>
<text x="45.3" y="72.1">1</text>
<text x="45.3" y="74.7">2</text>
<text x="45.3" y="77.2">3</text>
</g>
<text font-size=".4" fill="#840000" x="236.1" y="31.2">Mounting</text>
</svg>
